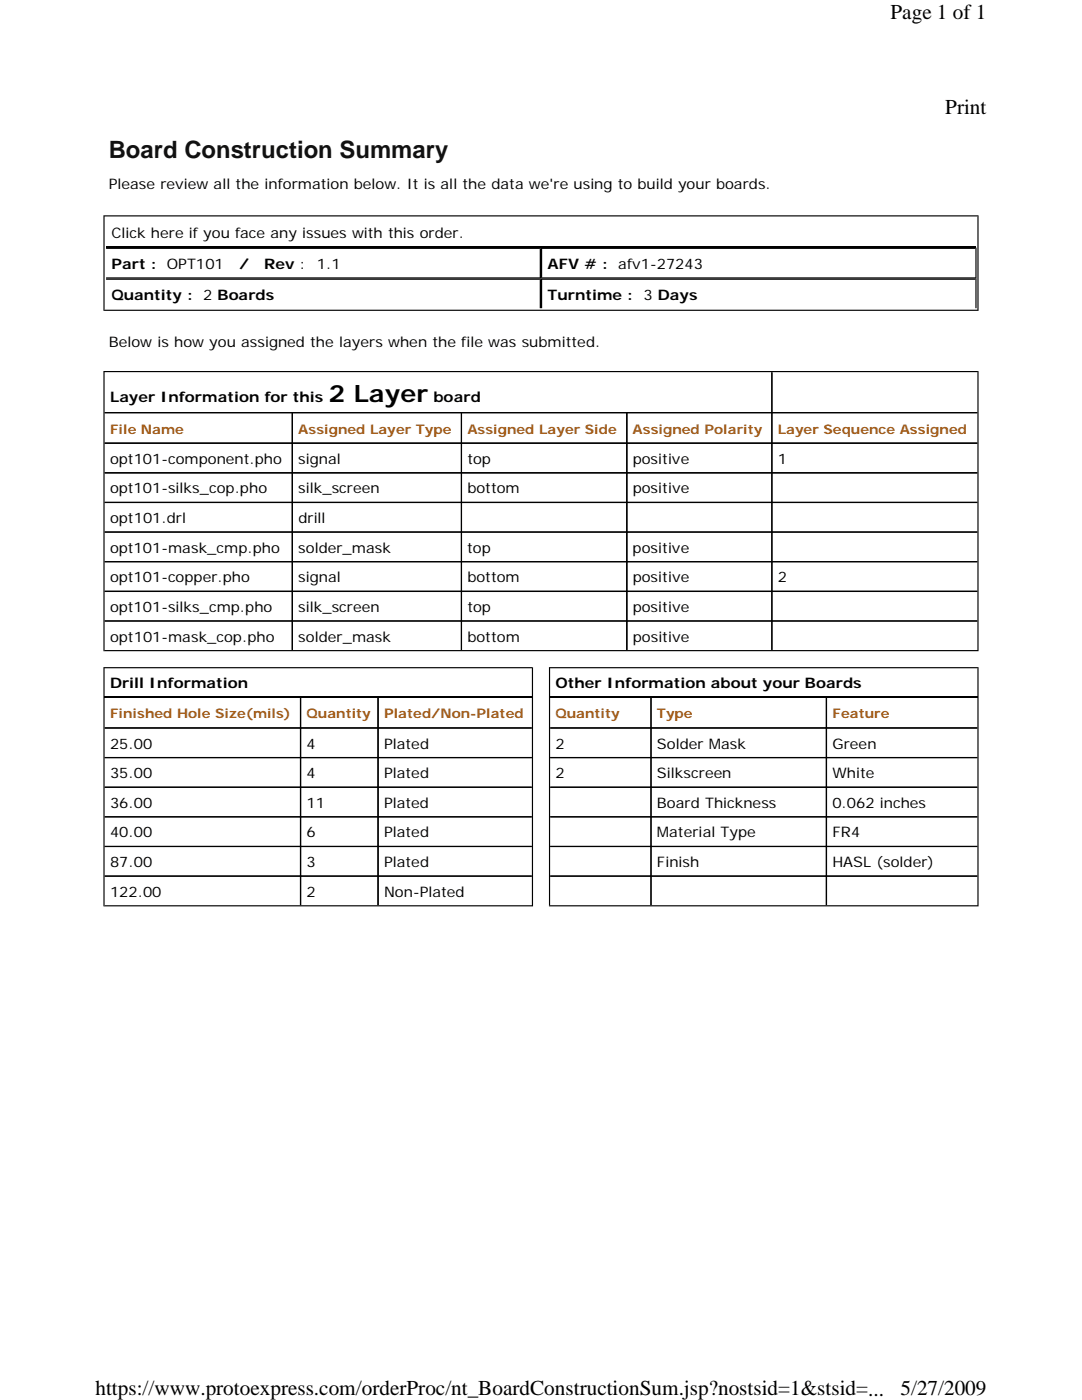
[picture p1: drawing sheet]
<svg xmlns="http://www.w3.org/2000/svg" width="216mm" height="279mm" viewBox="0 0 216 279" stroke-linecap="round" stroke-linejoin="round" font-family="sans-serif">
<g fill="#000">
<path d="M21.2 55.4h86.5v-5.7l.2-.3v6.2h-86.7z" fill-rule="evenodd"/>
<path d="M107.9 49.4h87l-.3 .3h-86.4v5.7l-.3 .2z" fill-rule="evenodd"/>
<path d="M108.2 55.4h86.4v-5.7l.3-.3v6.2h-87z" fill-rule="evenodd"/>
<path d="M20.6 62l.3-.2h174.1v-18.6l.3-.2v19z" fill-rule="evenodd"/>
<path d="M20.6 43h174.7l-.3 .2h-174.1v18.6l-.3 .2z" fill-rule="evenodd"/>
<path d="M107.9 55.6h87l-.3 .2h-86.4v5.7h-.3z" fill-rule="evenodd"/>
<path d="M20.9 82.3h133v-8h.3v8.2h-133.3z" fill-rule="evenodd"/>
<path d="M20.9 129.7h174.1v-55.4l.3-.3v56h-174.7z" fill-rule="evenodd"/>
<path d="M20.9 88.3h37.3v-5.8l.3-.3v6.4h-37.6z" fill-rule="evenodd"/>
<path d="M20.9 94.2h37.3v-5.6l.3-.3v6.2h-37.6z" fill-rule="evenodd"/>
<path d="M20.9 100.2h37.3v-5.7l.3-.3v6.2h-37.6z" fill-rule="evenodd"/>
<path d="M58.2 82.2h34l-.2 .3h-33.6v5.8l-.2 .3z" fill-rule="evenodd"/>
<path d="M58.2 88.3h34l-.2 .3h-33.6v5.6l-.2 .3z" fill-rule="evenodd"/>
<path d="M58.4 88.3h33.6v-5.8l.2-.3v6.4h-34z" fill-rule="evenodd"/>
<path d="M58.4 94.2h33.6v-5.6l.2-.3v6.2h-34z" fill-rule="evenodd"/>
<path d="M58.2 100.4l.2-.2h33.6v-5.7l.2-.3v6.2z" fill-rule="evenodd"/>
<path d="M91.9 82.2h33.3l-.3 .3h-32.7v5.8l-.3 .3z" fill-rule="evenodd"/>
<path d="M91.9 88.3h33.3l-.3 .3h-32.7v5.6l-.3 .3z" fill-rule="evenodd"/>
<path d="M92.2 88.3h32.7v-5.8l.3-.3v6.4h-33.3z" fill-rule="evenodd"/>
<path d="M92.2 94.2h32.7v-5.6l.3-.3v6.2h-33.3z" fill-rule="evenodd"/>
<path d="M91.9 100.4l.3-.2h32.7v-5.7l.3-.3v6.2z" fill-rule="evenodd"/>
<path d="M124.9 82.2h29.3l-.3 .3h-28.7v5.8l-.3 .3z" fill-rule="evenodd"/>
<path d="M124.9 88.3h29.3l-.3 .3h-28.7v5.6l-.3 .3z" fill-rule="evenodd"/>
<path d="M124.9 88.6l.3-.3h28.7v-5.8l.3-.3v6.4z" fill-rule="evenodd"/>
<path d="M125.2 94.2h28.7v-5.6l.3-.3v6.2h-29.3z" fill-rule="evenodd"/>
<path d="M124.9 100.4l.3-.2h28.7v-5.7l.3-.3v6.2z" fill-rule="evenodd"/>
<path d="M153.9 82.2h41.1v.3h-40.9v5.8l-.2 .3z" fill-rule="evenodd"/>
<path d="M153.9 88.3h41.1v.3h-40.9v5.6l-.2 .3z" fill-rule="evenodd"/>
<path d="M20.9 106.1h37.3v-5.7l.3-.3v6.2h-37.6z" fill-rule="evenodd"/>
<path d="M20.9 112h37.3v-5.7l.3-.3v6.2h-37.6z" fill-rule="evenodd"/>
<path d="M20.9 117.9h37.3v-5.7l.3-.2v6.2h-37.6z" fill-rule="evenodd"/>
<path d="M20.9 123.8h37.3v-5.7l.3-.2v6.2h-37.6z" fill-rule="evenodd"/>
<path d="M58.2 94.2h34l-.2 .3h-33.6v5.7l-.2 .2z" fill-rule="evenodd"/>
<path d="M58.2 100.1h34l-.2 .3h-33.6v5.7l-.2 .2z" fill-rule="evenodd"/>
<path d="M58.2 106h34l-.2 .3h-33.6v5.7l-.2 .2z" fill-rule="evenodd"/>
<path d="M58.2 112h34l-.2 .2h-33.6v5.7l-.2 .3z" fill-rule="evenodd"/>
<path d="M58.2 106.3l.2-.2h33.6v-5.7l.2-.3v6.2z" fill-rule="evenodd"/>
<path d="M58.2 112.2l.2-.2h33.6v-5.7l.2-.3v6.2z" fill-rule="evenodd"/>
<path d="M58.2 118.2l.2-.3h33.6v-5.7l.2-.2v6.2z" fill-rule="evenodd"/>
<path d="M58.2 124.1l.2-.3h33.6v-5.7l.2-.2v6.2z" fill-rule="evenodd"/>
<path d="M91.9 94.2h33.3l-.3 .3h-32.7v5.7l-.3 .2z" fill-rule="evenodd"/>
<path d="M91.9 100.1h33.3l-.3 .3h-32.7v5.7l-.3 .2z" fill-rule="evenodd"/>
<path d="M91.9 106h33.3l-.3 .3h-32.7v5.7l-.3 .2z" fill-rule="evenodd"/>
<path d="M91.9 112h33.3l-.3 .2h-32.7v5.7l-.3 .3z" fill-rule="evenodd"/>
<path d="M92.2 106.1h32.7v-5.7l.3-.3v6.2h-33.3z" fill-rule="evenodd"/>
<path d="M92.2 112h32.7v-5.7l.3-.3v6.2h-33.3z" fill-rule="evenodd"/>
<path d="M92.2 117.9h32.7v-5.7l.3-.2v6.2h-33.3z" fill-rule="evenodd"/>
<path d="M92.2 123.8h32.7v-5.7l.3-.2v6.2h-33.3z" fill-rule="evenodd"/>
<path d="M124.9 94.2h29.3l-.3 .3h-28.7v5.7l-.3 .2z" fill-rule="evenodd"/>
<path d="M124.9 100.1h29.3l-.3 .3h-28.7v5.7l-.3 .2z" fill-rule="evenodd"/>
<path d="M124.9 106h29.3l-.3 .3h-28.7v5.7l-.3 .2z" fill-rule="evenodd"/>
<path d="M124.9 112h29.3l-.3 .2h-28.7v5.7l-.3 .3z" fill-rule="evenodd"/>
<path d="M124.9 106.3l.3-.2h28.7v-5.7l.3-.3v6.2z" fill-rule="evenodd"/>
<path d="M124.9 112.2l.3-.2h28.7v-5.7l.3-.3v6.2z" fill-rule="evenodd"/>
<path d="M124.9 118.2l.3-.3h28.7v-5.7l.3-.2v6.2z" fill-rule="evenodd"/>
<path d="M124.9 124.1l.3-.3h28.7v-5.7l.3-.2v6.2z" fill-rule="evenodd"/>
<path d="M153.9 94.2h41.1v.3h-40.9v5.7l-.2 .2z" fill-rule="evenodd"/>
<path d="M153.9 100.1h41.1v.3h-40.9v5.7l-.2 .2z" fill-rule="evenodd"/>
<path d="M153.9 106h41.1v.3h-40.9v5.7l-.2 .2z" fill-rule="evenodd"/>
<path d="M153.9 112h41.1v.2h-40.9v5.7l-.2 .3z" fill-rule="evenodd"/>
<path d="M20.6 74h174.7l-.3 .3h-174.1v55.4l-.3 .3z" fill-rule="evenodd"/>
<path d="M58.2 117.9h34l-.2 .2h-33.6v5.7l-.2 .3z" fill-rule="evenodd"/>
<path d="M58.2 123.8h34l-.2 .2h-33.6v5.7h-.2z" fill-rule="evenodd"/>
<path d="M20.9 145.2h39v-5.9l.2-.2v6.3h-39.2z" fill-rule="evenodd"/>
<path d="M59.8 145.4l.3-.2h15.2v-5.9l.3-.2v6.3z" fill-rule="evenodd"/>
<path d="M91.9 117.9h33.3l-.3 .2h-32.7v5.7l-.3 .3z" fill-rule="evenodd"/>
<path d="M91.9 123.8h33.3l-.3 .2h-32.7v5.7h-.3z" fill-rule="evenodd"/>
<path d="M20.9 180.7h85.2v-47.3l.3-.3v47.8h-85.8z" fill-rule="evenodd"/>
<path d="M124.9 117.9h29.3l-.3 .2h-28.7v5.7l-.3 .3z" fill-rule="evenodd"/>
<path d="M124.9 123.8h29.3l-.3 .2h-28.7v5.7h-.3z" fill-rule="evenodd"/>
<path d="M109.8 145.2h20v-5.9l.2-.2v6.3h-20.2z" fill-rule="evenodd"/>
<path d="M153.9 117.9h41.1v.2h-40.9v5.7l-.2 .3z" fill-rule="evenodd"/>
<path d="M153.9 123.8h41.1v.2h-40.9v5.7h-.2z" fill-rule="evenodd"/>
<path d="M129.8 145.4l.2-.2h34.8v-5.9l.2-.2v6.3z" fill-rule="evenodd"/>
<path d="M109.5 180.9l.3-.2h85.2v-47.3l.3-.3v47.8z" fill-rule="evenodd"/>
<path d="M20.9 151.1h39v-5.7l.2-.3v6.2h-39.2z" fill-rule="evenodd"/>
<path d="M20.9 157h39v-5.7l.2-.2v6.1h-39.2z" fill-rule="evenodd"/>
<path d="M20.9 162.9h39v-5.7l.2-.2v6.2h-39.2z" fill-rule="evenodd"/>
<path d="M59.8 139.1h15.8l-.3 .2h-15.2v5.9l-.3 .2z" fill-rule="evenodd"/>
<path d="M59.8 145.1h15.8l-.3 .3h-15.2v5.7l-.3 .2z" fill-rule="evenodd"/>
<path d="M59.8 151.1h15.8l-.3 .2h-15.2v5.7l-.3 .2z" fill-rule="evenodd"/>
<path d="M59.8 151.3l.3-.2h15.2v-5.7l.3-.3v6.2z" fill-rule="evenodd"/>
<path d="M59.8 157.2l.3-.2h15.2v-5.7l.3-.2v6.1z" fill-rule="evenodd"/>
<path d="M59.8 163.2l.3-.3h15.2v-5.7l.3-.2v6.2z" fill-rule="evenodd"/>
<path d="M75.3 139.1h30.8v.2h-30.5v5.9l-.3 .2z" fill-rule="evenodd"/>
<path d="M75.3 145.1h30.8v.3h-30.5v5.7l-.3 .2z" fill-rule="evenodd"/>
<path d="M75.3 151.1h30.8v.2h-30.5v5.7l-.3 .2z" fill-rule="evenodd"/>
<path d="M109.8 151.1h20v-5.7l.2-.3v6.2h-20.2z" fill-rule="evenodd"/>
<path d="M109.8 157h20v-5.7l.2-.2v6.1h-20.2z" fill-rule="evenodd"/>
<path d="M109.8 162.9h20v-5.7l.2-.2v6.2h-20.2z" fill-rule="evenodd"/>
<path d="M129.8 139.1h35.2l-.2 .2h-34.8v5.9l-.2 .2z" fill-rule="evenodd"/>
<path d="M129.8 145.1h35.2l-.2 .3h-34.8v5.7l-.2 .2z" fill-rule="evenodd"/>
<path d="M129.8 151.1h35.2l-.2 .2h-34.8v5.7l-.2 .2z" fill-rule="evenodd"/>
<path d="M129.8 151.3l.2-.2h34.8v-5.7l.2-.3v6.2z" fill-rule="evenodd"/>
<path d="M129.8 157.2l.2-.2h34.8v-5.7l.2-.2v6.1z" fill-rule="evenodd"/>
<path d="M129.8 163.2l.2-.3h34.8v-5.7l.2-.2v6.2z" fill-rule="evenodd"/>
<path d="M164.8 139.1h30.2v.2h-30v5.9l-.2 .2z" fill-rule="evenodd"/>
<path d="M164.8 145.1h30.2v.3h-30v5.7l-.2 .2z" fill-rule="evenodd"/>
<path d="M164.8 151.1h30.2v.2h-30v5.7l-.2 .2z" fill-rule="evenodd"/>
<path d="M20.9 168.8h39v-5.7l.2-.2v6.2h-39.2z" fill-rule="evenodd"/>
<path d="M20.9 174.8h39v-5.8l.2-.2v6.2h-39.2z" fill-rule="evenodd"/>
<path d="M59.8 157h15.8l-.3 .2h-15.2v5.7l-.3 .3z" fill-rule="evenodd"/>
<path d="M59.8 162.9h15.8l-.3 .2h-15.2v5.7l-.3 .3z" fill-rule="evenodd"/>
<path d="M59.8 168.8h15.8l-.3 .2h-15.2v5.8l-.3 .2z" fill-rule="evenodd"/>
<path d="M59.8 169.1l.3-.3h15.2v-5.7l.3-.2v6.2z" fill-rule="evenodd"/>
<path d="M59.8 175l.3-.2h15.2v-5.8l.3-.2v6.2z" fill-rule="evenodd"/>
<path d="M75.3 157h30.8v.2h-30.5v5.7l-.3 .3z" fill-rule="evenodd"/>
<path d="M75.3 162.9h30.8v.2h-30.5v5.7l-.3 .3z" fill-rule="evenodd"/>
<path d="M75.3 168.8h30.8v.2h-30.5v5.8l-.3 .2z" fill-rule="evenodd"/>
<path d="M109.8 168.8h20v-5.7l.2-.2v6.2h-20.2z" fill-rule="evenodd"/>
<path d="M109.8 174.8h20v-5.8l.2-.2v6.2h-20.2z" fill-rule="evenodd"/>
<path d="M129.8 157h35.2l-.2 .2h-34.8v5.7l-.2 .3z" fill-rule="evenodd"/>
<path d="M129.8 162.9h35.2l-.2 .2h-34.8v5.7l-.2 .3z" fill-rule="evenodd"/>
<path d="M129.8 168.8h35.2l-.2 .2h-34.8v5.8l-.2 .2z" fill-rule="evenodd"/>
<path d="M130 168.8h34.8v-5.7l.2-.2v6.2h-35.2z" fill-rule="evenodd"/>
<path d="M129.8 175l.2-.2h34.8v-5.8l.2-.2v6.2z" fill-rule="evenodd"/>
<path d="M164.8 157h30.2v.2h-30v5.7l-.2 .3z" fill-rule="evenodd"/>
<path d="M164.8 162.9h30.2v.2h-30v5.7l-.2 .3z" fill-rule="evenodd"/>
<path d="M164.8 168.8h30.2v.2h-30v5.8l-.2 .2z" fill-rule="evenodd"/>
<path d="M20.6 133.1h85.8l-.3 .3h-85.2v47.3l-.3 .2z" fill-rule="evenodd"/>
<path d="M59.8 174.7h15.8l-.3 .2h-15.2v5.7h-.3z" fill-rule="evenodd"/>
<path d="M75.3 174.7h30.8v.2h-30.5v5.7h-.3z" fill-rule="evenodd"/>
<path d="M109.5 133.1h85.8l-.3 .3h-85.2v47.3l-.3 .2z" fill-rule="evenodd"/>
<path d="M129.8 174.7h35.2l-.2 .2h-34.8v5.7h-.2z" fill-rule="evenodd"/>
<path d="M164.8 174.7h30.2v.2h-30v5.7h-.2z" fill-rule="evenodd"/>
</g>
<g fill="none" stroke="#000" stroke-width=".23">
<path d="M21.2 49.3h173.5M21.2 55.7h86.7M194.7 55.6v5.9M154 74.3v8.2M20.9 82.3h37.6M153.9 82.4h41.1M20.9 106.2h37.6M20.9 112.1h37.6M20.9 118h37.6M153.9 100.3h41.1M153.9 106.2h41.1M153.9 112.1h41.1"/>
<path d="M153.9 118h41.1M20.9 123.9h37.6M20.9 139.2h39.2M58.3 123.8v5.9M92.1 123.8v5.9M109.8 139.2h20.2M153.9 123.9h41.1M154 123.8v5.9M20.9 151.2h39.2M20.9 157.1h39.2M75.3 145.3h30.8M75.3 151.2h30.8"/>
<path d="M75.3 157.1h30.8M109.8 151.2h20.2M109.8 157.1h20.2M164.8 145.3h30.2M164.8 151.2h30.2M164.8 157.1h30.2M20.9 163h39.2M20.9 168.9h39.2M20.9 174.8h39.2M60 174.7v5.9M75.3 163h30.8M75.3 168.9h30.8"/>
<path d="M75.3 174.9h30.8M109.8 163h20.2M109.8 168.9h20.2M109.8 174.8h20.2M129.9 174.7v5.9M164.8 163h30.2M164.8 168.9h30.2M164.8 174.9h30.2M164.9 174.7v5.9"/>
</g>
<g fill="none" stroke="#000" stroke-width=".25">
<path d="M21.2 49.6h86.7M107.8 55.6v5.9M20.9 88.4h37.6M20.9 94.4h37.6M153.9 88.5h41.1M153.9 94.4h41.1M20.9 100.3h37.6M20.9 139.2h85.2M109.8 139.2h85.2M125.1 123.8v5.9M20.9 145.3h39.2M109.8 145.3h20.2"/>
<path d="M75.4 174.7v5.9"/>
</g>
<g fill="#fff">
<path d="M19 0h177.8v4.7h-177.8z"/>
<path d="M19 274.7h177.8v4.7h-177.8z"/>
</g>
<text font-size="4.8" fill="#111" x="21.7" y="31.5">Board Construction Summary</text>
<text font-size="4.8" x="65.6" y="80.2">2 Layer</text>
<g font-size="4.2">
<text x="177.7" y="3.8">Page 1 of 1</text>
<text x="188.6" y="22.8">Print</text>
<text x="19" y="278.5">https://www.protoexpress.com/orderProc/nt_BoardConstructionSum.jsp?nostsid=1&amp;stsid=...</text>
<text x="179.7" y="278.5">5/27/2009</text>
</g>
<g font-size="2.9">
<text x="21.7" y="37.8">Please review all the information below. It is all the data we're using to build your boards.</text>
<text x="22.2" y="47.5">Click here if you face any issues with this order.</text>
<text x="22.2" y="53.7">Part :</text>
<text x="33.3" y="53.7">OPT101</text>
<text x="47.7" y="53.7">/</text>
<text x="52.7" y="53.7">Rev :</text>
<text x="63.2" y="53.7">1.1</text>
<text x="109.3" y="53.7">AFV # :</text>
<text x="123.4" y="53.7">afv1-27243</text>
<text x="22.2" y="59.8">Quantity :</text>
<text x="40.5" y="59.8">2 Boards</text>
<text x="109.3" y="59.8">Turntime :</text>
<text x="128.4" y="59.8">3 Days</text>
<text x="21.7" y="69.2">Below is how you assigned the layers when the file was submitted.</text>
<text x="21.9" y="80.2">Layer Information for this</text>
<text x="86.5" y="80.2">board</text>
<text x="21.9" y="92.6">opt101-component.pho</text>
<text x="59.5" y="92.6">signal</text>
<text x="93.3" y="92.6">top</text>
<text x="126.3" y="92.6">positive</text>
<text x="155.2" y="92.6">1</text>
<text x="21.9" y="98.5">opt101-silks_cop.pho</text>
<text x="59.5" y="98.5">silk_screen</text>
<text x="93.3" y="98.5">bottom</text>
<text x="126.3" y="98.5">positive</text>
<text x="21.9" y="104.4">opt101.drl</text>
<text x="59.5" y="104.4">drill</text>
<text x="21.9" y="110.3">opt101-mask_cmp.pho</text>
<text x="59.5" y="110.3">solder_mask</text>
<text x="93.2" y="110.3">top</text>
<text x="126.2" y="110.3">positive</text>
<text x="21.9" y="116.2">opt101-copper.pho</text>
<text x="59.5" y="116.2">signal</text>
<text x="93.3" y="116.2">bottom</text>
<text x="126.2" y="116.2">positive</text>
<text x="155.2" y="116.2">2</text>
<text x="21.9" y="122.1">opt101-silks_cmp.pho</text>
<text x="59.5" y="122.1">silk_screen</text>
<text x="93.3" y="122.1">top</text>
<text x="126.3" y="122.1">positive</text>
<text x="21.9" y="128">opt101-mask_cop.pho</text>
<text x="59.5" y="128">solder_mask</text>
<text x="93.3" y="128">bottom</text>
<text x="126.3" y="128">positive</text>
<text x="21.9" y="137.4">Drill Information</text>
<text x="110.8" y="137.4">Other Information about your Boards</text>
<text x="21.9" y="149.4">25.00</text>
<text x="61.2" y="149.4">4</text>
<text x="76.6" y="149.4">Plated</text>
<text x="110.8" y="149.4">2</text>
<text x="131.1" y="149.4">Solder Mask</text>
<text x="166.1" y="149.4">Green</text>
<text x="21.9" y="155.3">35.00</text>
<text x="61.2" y="155.3">4</text>
<text x="76.6" y="155.3">Plated</text>
<text x="110.8" y="155.3">2</text>
<text x="131.1" y="155.3">Silkscreen</text>
<text x="166.1" y="155.3">White</text>
<text x="21.9" y="161.2">36.00</text>
<text x="61.2" y="161.2">11</text>
<text x="76.6" y="161.2">Plated</text>
<text x="131.1" y="161.2">Board Thickness</text>
<text x="166.1" y="161.2">0.062 inches</text>
<text x="21.9" y="167.1">40.00</text>
<text x="61.2" y="167.1">6</text>
<text x="76.6" y="167.1">Plated</text>
<text x="131.1" y="167.1">Material Type</text>
<text x="166.1" y="167.1">FR4</text>
<text x="21.9" y="173.1">87.00</text>
<text x="61.2" y="173.1">3</text>
<text x="76.6" y="173.1">Plated</text>
<text x="131.1" y="173.1">Finish</text>
<text x="166.1" y="173.1">HASL (solder)</text>
<text x="21.9" y="179">122.00</text>
<text x="61.2" y="179">2</text>
<text x="76.6" y="179">Non-Plated</text>
</g>
<g font-size="2.6" fill="#a65b14">
<text x="21.9" y="86.6">File Name</text>
<text x="59.5" y="86.6">Assigned Layer Type</text>
<text x="93.3" y="86.6">Assigned Layer Side</text>
<text x="126.2" y="86.6">Assigned Polarity</text>
<text x="155.2" y="86.6">Layer Sequence Assigned</text>
<text x="21.9" y="143.4">Finished Hole Size(mils)</text>
<text x="61.2" y="143.4">Quantity</text>
<text x="76.6" y="143.4">Plated/Non-Plated</text>
<text x="110.8" y="143.4">Quantity</text>
<text x="131.1" y="143.4">Type</text>
<text x="166.1" y="143.4">Feature</text>
</g>
</svg>
